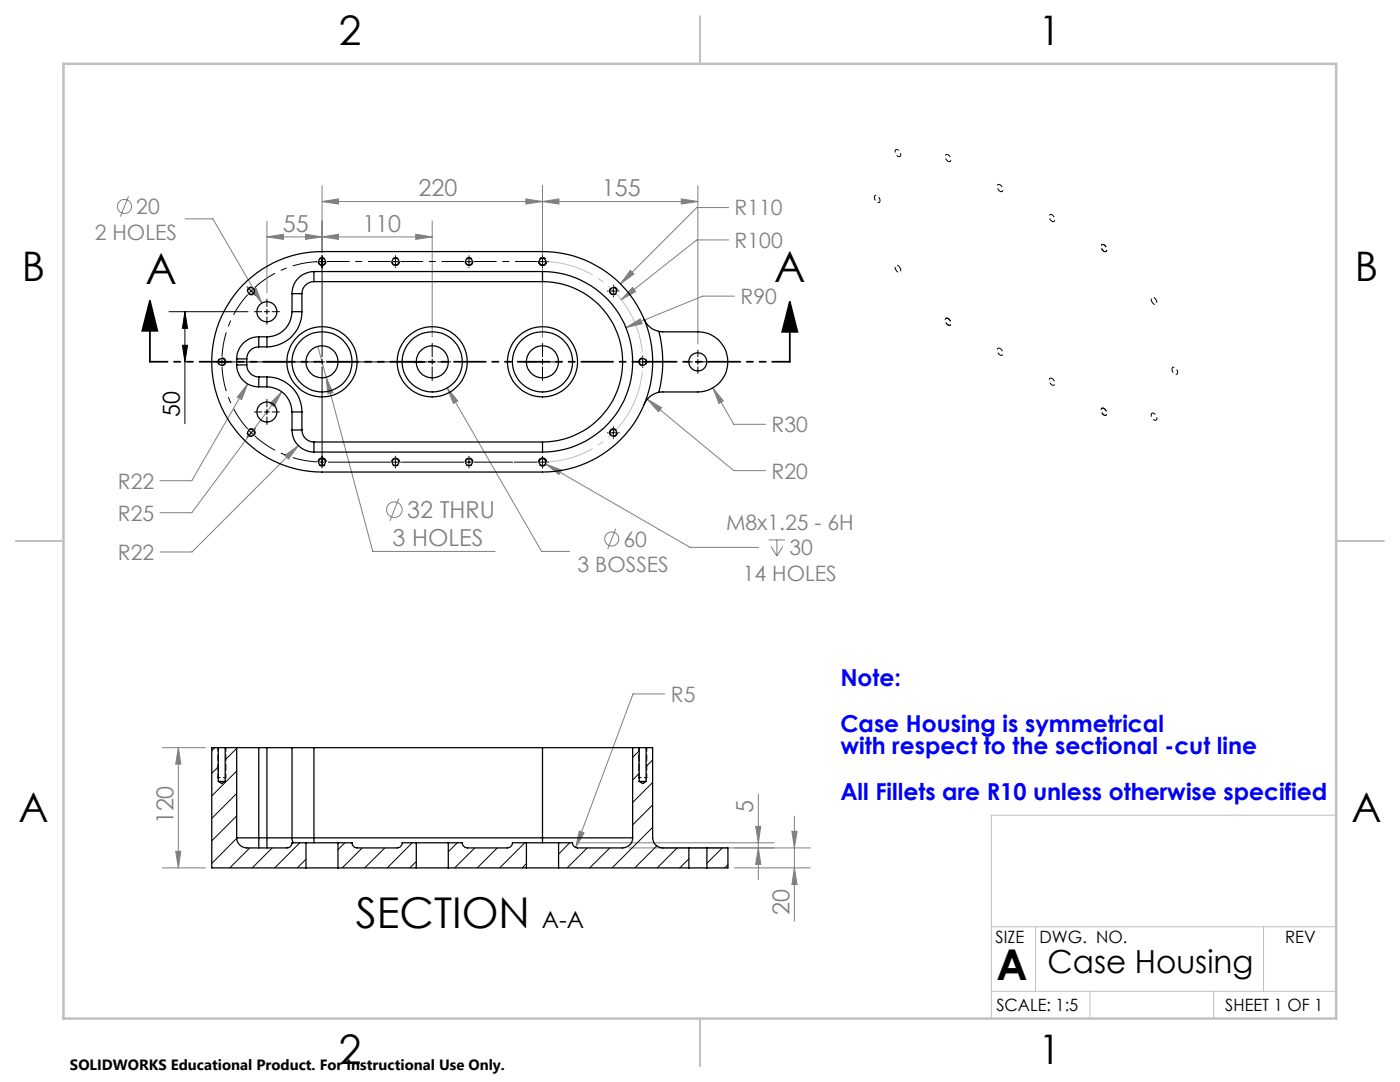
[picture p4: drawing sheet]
<svg xmlns="http://www.w3.org/2000/svg" width="279mm" height="216mm" viewBox="0 0 279 216" stroke-linecap="round" stroke-linejoin="round" font-family="sans-serif">
<g fill="none" stroke="#808080" stroke-width=".2">
<path d="M25.6 39.2l-1.6 4M64.3 37v13.4M105 39.7l3.3 .5-3.3 .5zM108.3 37v30.2M136 39.7l3.3 .5-3.3 .5zM139.3 37v31.6M36.9 43.7h5.6l9.7 16.8M50.2 57.9l.8-.5 1.2 3.1zM53.3 47.3l3.3-.6v1.1zM53.3 47.3h33M53.3 44.1v14.3M61 46.7l3.3 .6-3.3 .5z"/>
<path d="M64.3 40.2l3.3-.5v1zM64.3 40.2h75M64.3 47.3l3.3-.6v1.1zM83 46.7l3.3 .6-3.3 .5zM86.3 44.1v23.1M108.3 40.2l3.2-.5v1zM125.8 53.9l.7 .8-2.7 2zM126.2 57.4l.7 .8-2.9 1.6zM145.4 47.9h-6.3l-15.1 11.9M145.4 41.4h-6.3l-15.3 15.3M146.6 59.1h-6.4l-15.3 6.3M49.4 76.6l-1.2 3.1-.9-.5z"/>
<path d="M49.4 76.6l-11.1 19.3h-6.4M56.2 78.2l-17.9 24.1h-6.4M63.4 69.1l1.7 6.2M65.1 75.3l1.3 3.1-1 .2zM65.1 75.3l9.3 34.7h24.4M89.3 77.4l2.1 2.6-.9 .5zM89.3 77.4l18.8 32.6h5.6M124.9 65.4l2.9-1.8 .4 1zM129.2 79.7l2.8 1.7-.6 .8zM129.2 79.7l17.2 14.2h6.4M142.3 77.4l2.1 2.6-.9 .5zM142.3 77.4l4.1 7.3h6.4"/>
<path d="M53.9 80.5l2.3-2.3-1.5 2.9zM56.9 90.9l2.6-2-1.9 2.7zM59.5 88.9l-21.2 21.2h-6.3M79.6 99.5l-1.8 4.4M108.9 92.6l3.2 1.2-.6 .9zM108.9 92.6l28.8 16.6h13.7M122.9 105.5l-1.6 4.1M153.4 107.7h3.3M153.8 109l1.2 1.9M155 107.7v3.2M156.2 109l-1.2 1.9M132.7 138.5h-6.4l-11.4 30.6"/>
<path d="M32.4 149.2h8.6M35.6 149.2l.5 3.3h-1zM35.6 149.2v24M151.3 158.5v17M32.4 173.2h8.6M35.1 169.9h1l-.5 3.3zM115.5 168.2h39M115.6 165.8l1 .4-1.7 2.9zM125.5 169.2h36.2M146.5 173.2h15.2M150.8 164.9h1l-.5 3.3zM151.3 169.2l.5 3.3h-1z"/>
<path d="M158 165.9h1.1l-.6 3.3zM158.5 173.2l.6 3.3h-1.1zM158.5 162.8v21"/>
<circle cx="24.8" cy="41.2" r="1.41"/>
<circle cx="78.7" cy="101.7" r="1.55"/>
<circle cx="122.1" cy="107.5" r="1.41"/>
</g>
<path d="M29.9 60l1.5 6h-3zM29.9 60v12.2M157.6 60.2l1.5 6h-3zM157.6 60.2v12" fill="none" stroke="#000" stroke-width=".35"/>
<g fill="none" stroke="#000" stroke-width=".2">
<path d="M49.3 57.2l.1 .1M49.8 57.7l.7 .7M50.5 57.7l-.7 .7M50.8 58.8l.2 .1M53.3 59.7v1.5M63.1 52.2h.2M63.7 52.2h1.1zM64.3 51v.2M64.3 51.7v19.5M78.4 52.2h1M78.9 51v.2M78.9 51.7v1"/>
<path d="M78.9 53.2v.2M93.1 52.2h1M93.6 51v.2M93.6 51.7v1M93.6 53.2v.2M107.7 52.2h1.1M108.3 51v.2M108.3 51.7v1M108.3 53.2v.2M109.3 52.2h.2M121.2 58.1h.2M121.9 58.1h1"/>
<path d="M122.4 56.9v.1M122.4 57.5v1.1M122.4 59.1v.1M123.4 58.1h.2M33.7 62.2h15.8M36.4 68.9h1l-.5 3.3zM36.9 62.2l.5 3.3h-1zM36.9 62.2v22.4M43.1 72.2h.2M43.7 72.2h19.6M44.3 71.7v1M50.8 62.2h1.4"/>
<path d="M52.7 62.2h1.1M53.3 61.7v1M53.3 63.2v1.5M53.3 79.7v1.5M54.3 62.2h1.5M63.7 72.2h1.1M64.3 71.7v1M64.3 73.2v19.5M65.3 72.2h19.9M85.8 72.2h1M86.3 68.5v2.7M86.3 71.7v1"/>
<path d="M86.3 73.2v2.7M87.3 72.2h2.7M104.6 72.2h2.6M107.7 72.2h1.1M108.3 68.5v2.7M108.3 71.7v1M108.3 73.2v2.7M109.3 72.2h2.7M127.1 72.2h.1M127.7 72.2h1.1M128.3 71v.2M128.3 71.7v1"/>
<path d="M128.3 73.2v.2M129.3 72.2h.1M136.9 72.2h1.4M138.7 72.2h1.1M139.3 69.9v1.3M139.3 71.7v1M139.3 73.2v1.3M140.3 72.2h1.3M49.4 87.1l-.1 .1M49.8 86l.3 .4M50.1 86.4l-.3 .3M50.1 86.4l.4 .3"/>
<path d="M50.5 86l-.4 .4M50.8 82.2h1.4M51 85.5l-.2 .1M52.7 82.2h1.1M53.3 81.7v1M53.3 83.2v1.5M54.3 82.2h1.5M63.7 92.2h1.1M64.3 93.2v.2M65.5 92.2h12.4M78.4 92.2h1M78.9 91v.2"/>
<path d="M78.9 91.7v1M78.9 93.2v.2M79.9 92.2h.2M80.3 92.2h12.3M93.1 92.2h1M93.6 91v.2M93.6 91.7v1M93.6 93.2v.2M94.6 92.2h7.7M102.6 92.2h4.6M107.7 92.2h1.1M108.3 91v.2"/>
<path d="M108.3 91.7v1M108.3 93.2v.2M109.3 92.2h.2M121.2 86.4h.2M121.9 86.4h1M122.4 85.2v.1M122.4 85.8v1.1M122.4 87.3v.2M123.4 86.4h.2"/>
</g>
<path d="M108.3 52.2a20 20 0 0 1 20 20 20 20 0 0 1-20 20" fill="none" stroke="#c0c0c0" stroke-width=".2" stroke-dasharray="15.2 1.3 1.3 1.3" stroke-dashoffset="4.8" stroke-linecap="butt"/>
<g fill="none" stroke="#000" stroke-width=".2" stroke-dasharray="1.3 .6" stroke-linecap="butt">
<path d="M50.7 58.6a.8 .8 0 0 1-1.3-.3 .8 .8 0 0 1 .9-1 .8 .8 0 0 1 .5 1.2l-.1 .1M64.3 53a.8 .8 0 0 1-.7-1.2 .8 .8 0 0 1 1.3-.1 .8 .8 0 0 1-.5 1.3h-.1M78.9 53a.8 .8 0 0 1-.7-1.2 .8 .8 0 0 1 1.4-.1 .8 .8 0 0 1-.5 1.3h-.2M93.6 53a.8 .8 0 0 1-.7-1.2 .8 .8 0 0 1 1.4-.1 .8 .8 0 0 1-.6 1.3h-.1M108.3 53a.8 .8 0 0 1-.7-1.2 .8 .8 0 0 1 1.3-.1 .8 .8 0 0 1-.5 1.3h-.1M121.9 58.6a.8 .8 0 0 1 .3-1.3 .8 .8 0 0 1 1 .9 .8 .8 0 0 1-1.2 .5l-.1-.1M45.1 72.2a.8 .8 0 0 1-1.2 .7 .8 .8 0 0 1-.1-1.4 .8 .8 0 0 1 1.3 .6v.1M127.5 72.2a.8 .8 0 0 1 1.1-.7 .8 .8 0 0 1 .2 1.3 .8 .8 0 0 1-1.3-.5v-.1M50.7 85.8a.8 .8 0 0 1-.3 1.3 .8 .8 0 0 1-1.1-.9 .8 .8 0 0 1 1.3-.5l.1 .1M64.3 91.4a.8 .8 0 0 1 .7 1.1 .8 .8 0 0 1-1.4 .2 .8 .8 0 0 1 .6-1.3h.1M78.9 91.4a.8 .8 0 0 1 .8 1.1 .8 .8 0 0 1-1.4 .2 .8 .8 0 0 1 .5-1.3h.1M93.6 91.4a.8 .8 0 0 1 .7 1.1 .8 .8 0 0 1-1.3 .2 .8 .8 0 0 1 .5-1.3h.1"/>
<path d="M108.3 91.4a.8 .8 0 0 1 .7 1.1 .8 .8 0 0 1-1.4 .2 .8 .8 0 0 1 .6-1.3h.1M121.9 85.8a.8 .8 0 0 1 1.3 .3 .8 .8 0 0 1-.9 1 .8 .8 0 0 1-.5-1.2l.1-.1"/>
</g>
<g fill="none" stroke="#000" stroke-width=".2" stroke-dasharray="1.3 .6" stroke-dashoffset=".5" stroke-linecap="butt">
<path d="M179.6 31.2a.9 .9 0 0 1-.8-1.4 .94 .94 0 0 1 .8 1.4M189.2 32.2a.84 .84 0 0 1-.3-1.4 .92 .92 0 0 1 .6 1.5l-.3-.1M199.6 38.2a.84 .84 0 0 1-.3-1.4 .92 .92 0 0 1 .6 1.4h-.3M175.6 40a.43 .43 0 0 1-.4 .5 .43 .43 0 0 1-.4-.4l-.2-.3a.48 .48 0 0 1 .1-.8 .48 .48 0 0 1 .7 .3l.2 .7M179.6 53.4l.1 .2a.46 .46 0 0 1-.1 .8 .46 .46 0 0 1-.7-.4l-.2-.3a.48 .48 0 0 1 .1-.8 .48 .48 0 0 1 .7 .4l.1 .1M209.9 44.2a.84 .84 0 0 1-.3-1.4 .92 .92 0 0 1 .7 1.4h-.4M220.3 50.1a.84 .84 0 0 1-.3-1.3 .92 .92 0 0 1 .7 1.4l-.4-.1M189.2 63.5a.84 .84 0 0 1 .3 1.4 .92 .92 0 0 1-.6-1.4h.3M199.6 69.5a.84 .84 0 0 1 .3 1.4 .92 .92 0 0 1-.7-1.4h.4M209.9 75.5a.84 .84 0 0 1 .3 1.4 .92 .92 0 0 1-.6-1.4h.3M229.9 60.3l-.1-.2a.46 .46 0 0 1 .2-.8 .46 .46 0 0 1 .6 .4l.2 .3a.48 .48 0 0 1-.1 .8 .48 .48 0 0 1-.7-.4l-.1-.1M233.9 73.7a.43 .43 0 0 1 .4-.5 .43 .43 0 0 1 .4 .4l.2 .3a.48 .48 0 0 1-.1 .8 .48 .48 0 0 1-.7-.4l-.2-.6"/>
<path d="M220.3 81.5a.84 .84 0 0 1 .3 1.4 .92 .92 0 0 1-.6-1.5l.3 .1M229.9 82.5a.9 .9 0 0 1 .8 1.4 .94 .94 0 0 1-.8-1.4"/>
</g>
<path d="M49.4 58.8a20 20 0 0 0-5.1 12.4M63.3 52.2a20 20 0 0 0-12.4 5.1M44.3 73.2a20 20 0 0 0 5.1 12.4M50.9 87a20 20 0 0 0 12.4 5.2" fill="none" stroke="#000" stroke-width=".2" stroke-dasharray="15.2 1.3 1.3 1.3" stroke-dashoffset="10.3" stroke-linecap="butt"/>
<path d="M157.6 72.2h-127.7" fill="none" stroke="#000" stroke-width=".35" stroke-dasharray="6.3 1.3 1.3 1.3 1.3 1.3" stroke-dashoffset="2.8"/>
<path d="M266.7 162.7h-68.9v40.5M197.8 197.8h68.9M197.8 184.9h68.9M206.7 184.9v12.9M217.5 197.8v5.4M242.2 197.8v5.4M252.2 184.9v12.9" fill="none" stroke="#c0c0c0" stroke-width=".2"/>
<path d="M139.7 3.2v9.5M3.1 107.9h9.6M266.7 107.9h9.5M139.7 203.2v9.6" fill="none" stroke="#c0c0c0" stroke-width=".25"/>
<path d="M12.7 12.7h254v190.5h-254z" fill="none" stroke="#c0c0c0" stroke-width=".5"/>
<path d="M43.5 155.2h1.6M127.5 155.2h1.6" fill="none" stroke="#000" stroke-width=".2" stroke-dasharray="1.3 .6" stroke-dashoffset=".8"/>
<path d="M43.5 149.2v6M45.1 149.2v6M127.5 149.2v6M129.1 149.2v6" fill="none" stroke="#000" stroke-width=".2" stroke-dasharray="1.3 .6" stroke-dashoffset=".5"/>
<path d="M43.5 155.2l.1 .2M45.1 155.2l-.1 .2M127.5 155.2l.1 .2M129.1 155.2l-.1 .2" fill="none" stroke="#000" stroke-width=".2" stroke-dasharray="1.3 .6"/>
<path d="M65.3 52.2h12.6M80 52.2h12.6M94.6 52.2h12.7" fill="none" stroke="#000" stroke-width=".2" stroke-dasharray="15.2 1.3 1.3 1.3" stroke-dashoffset="10.8"/>
<g fill="#000">
<path d="M36.4 68.9h1l-.5 3.3zM36.9 62.2l.5 3.3h-1z"/>
<path d="M157.6 60.2l1.5 6h-3zM29.9 60l1.5 6h-3z"/>
</g>
<g fill="#808080">
<path d="M126.2 57.4l.7 .8-2.9 1.6z"/>
<path d="M125.8 53.9l-2 2.8 2.7-2zM124.9 65.4l3.3-.8-.4-1zM129.2 79.7l2.2 2.5 .6-.8zM142.3 77.4l1.2 3.1 .9-.5zM49.4 76.6l-2.1 2.6 .9 .5zM56.2 78.2l-2.3 2.3 .8 .6zM50.2 57.9l2 2.6-1.2-3.1zM108.9 92.6l2.6 2.1 .6-.9zM56.9 90.9l.7 .7 1.9-2.7zM89.3 77.4l1.2 3.1 .9-.5zM115.6 165.8l-.7 3.3 1.7-2.9z"/>
<path d="M83 46.7l3.3 .6-3.3 .5zM64.3 47.3l3.3-.6v1.1zM61 46.7l3.3 .6-3.3 .5zM53.3 47.3l3.3-.6v1.1zM136 39.7l3.3 .5-3.3 .5zM108.3 40.2l3.2-.5v1z"/>
<path d="M64.3 40.2l3.3-.5v1zM105 39.7l3.3 .5-3.3 .5zM65.1 75.3l.3 3.3 1-.2z"/>
<path d="M158.5 173.2l.6 3.3h-1.1zM158 165.9h1.1l-.6 3.3z"/>
<path d="M150.8 164.9h1l-.5 3.3zM151.3 169.2l.5 3.3h-1zM35.6 149.2l.5 3.3h-1zM35.1 169.9h1l-.5 3.3z"/>
</g>
<g fill="none" stroke="#000" stroke-width=".25">
<path d="M48.5 56.9a22 22 0 0 1 15.8-6.7h44a22 22 0 0 1 22 22 22 22 0 0 1-22 22h-44a22 22 0 0 1-20.3-13.4 22 22 0 0 1 4.5-23.9zM58.3 58.6h2M58.3 58.6v3.6M60.3 58.6v3.6M62.7 54.2a4.4 4.4 0 0 0-4.4 4.4M62.7 54.2v2M62.7 56.2a2.45 2.45 0 0 0-2.4 2.4M62.7 54.2h45.6M62.7 56.2h45.6M108.3 54.2a18 18 0 0 1 18 18 18 18 0 0 1-18 18M108.3 56.2a16 16 0 0 1 16 16 16 16 0 0 1-16 16M108.3 54.2v2"/>
<path d="M47.2 72.8a4.4 4.4 0 0 0 4.4 4.4M47.2 71.6h2M47.2 72.8h2M47.2 71.6v1.2M49.2 72.8a2.45 2.45 0 0 0 2.4 2.4M49.2 71.6v1.2M51.6 67.2a4.4 4.4 0 0 0-4.4 4.4M51.6 67.2v2M51.6 75.2v2M51.6 69.2a2.39 2.39 0 0 0-2.4 2.4M51.6 67.2h1.7M51.6 77.2h1.7"/>
<path d="M51.6 69.2h1.7M51.6 75.2h1.7M53.3 77.2a5 5 0 0 1 5 5M53.3 67.2v2M53.3 75.2a7 7 0 0 1 7 7M53.3 75.2v2M58.3 62.2a5 5 0 0 1-5 5M58.3 62.2h2M60.3 62.2a7 7 0 0 1-7 7M128.6 63.7a4 4 0 0 0 2.9 2.4M131.5 66.1a24 24 0 0 1 0 12.2M131.5 78.3a4 4 0 0 0-2.9 2.4"/>
<path d="M131.5 66.1l7.8 .1a6 6 0 0 1 5.9 6 6 6 0 0 1-5.9 6l-7.8 .1M58.3 85.8a4.4 4.4 0 0 0 4.4 4.4M58.3 85.8h2M58.3 82.2h2M58.3 82.2v3.6M60.3 85.8a2.39 2.39 0 0 0 2.4 2.4M60.3 82.2v3.6M62.7 88.2v2M62.7 90.2h45.6M62.7 88.2h45.6M108.3 88.2v2M43.6 155.9h1.3"/>
<path d="M43.6 149.2h1.3M43.6 149.2h-1.3v24h18.8M43.6 149.2v6.7M43.6 155.9l.7 .5 .6-.5M44.9 149.2v6.7M44.9 149.2h2.3M47.2 149.2h4.4M47.2 149.2v18M51.6 149.2h1.7M51.6 149.2v18M53.3 149.2h5M53.3 149.2v18"/>
<path d="M58.3 149.2h4.4M58.3 149.2v18M62.7 149.2h45.6M62.7 149.2v18M108.3 149.2h18M108.3 149.2v18M126.3 149.2v18M126.3 149.2h1.3M127.6 155.9h1.3M127.6 149.2h1.3M127.6 155.9l.7 .5 .6-.5M127.6 149.2v6.7"/>
<path d="M128.9 149.2h1.3v18a2.05 2.05 0 0 0 2.1 2h5.2M128.9 149.2v6.7M47.2 167.2a2.05 2.05 0 0 0 2 2h8.1a1.09 1.09 0 0 0 1-1h2.8M47.2 167.2h4.4M51.6 167.2v2M51.6 167.2h1.7M53.3 167.2v2M53.3 167.2h5M58.3 167.2l.2 1M58.3 167.2h4.4M61.1 168.2h6.4M61.1 173.2h6.4"/>
<path d="M61.1 168.2v5M62.7 167.2v1M62.7 167.2h45.6M67.5 168.2h2.8a1.02 1.02 0 0 0 1 1h8a1.02 1.02 0 0 0 1-1h2.8M67.5 173.2h15.6M67.5 168.2v5M83.1 168.2h6.4M83.1 173.2h6.4M83.1 168.2v5M89.5 168.2h2.8a1.09 1.09 0 0 0 1 1h7.9a1.09 1.09 0 0 0 1.1-1h2.8M89.5 173.2h15.6M89.5 168.2v5"/>
<path d="M105.1 168.2h6.4M105.1 173.2h6.4M105.1 168.2v5M108.3 167.2h18M108.3 167.2v1M111.5 173.2h26M111.5 168.2v5M126.3 167.2a2.05 2.05 0 0 1-2.1 2h-8.9a1.02 1.02 0 0 1-1-1h-2.8M137.5 169.2h3.6M137.5 173.2h3.6M137.5 169.2v4M141.1 169.2h4.2v4h-4.2"/>
<path d="M141.1 169.2v4"/>
<circle cx="50.1" cy="58.1" r=".67"/>
<circle cx="64.3" cy="52.2" r=".68"/>
<circle cx="78.9" cy="52.2" r=".68"/>
<circle cx="93.6" cy="52.2" r=".68"/>
<circle cx="108.3" cy="52.2" r=".67"/>
<circle cx="122.4" cy="58.1" r=".67"/>
<circle cx="44.3" cy="72.2" r=".68"/>
<circle cx="53.3" cy="62.2" r="2"/>
<circle cx="64.2" cy="72.2" r="7"/>
<circle cx="64.3" cy="72.2" r="3.2"/>
<circle cx="64.3" cy="72.2" r="6"/>
<circle cx="86.2" cy="72.2" r="6"/>
<circle cx="86.3" cy="72.2" r="7"/>
<circle cx="86.3" cy="72.2" r="3.2"/>
<circle cx="108.2" cy="72.2" r="3.2"/>
<circle cx="108.3" cy="72.2" r="6"/>
<circle cx="108.3" cy="72.2" r="7"/>
<circle cx="128.3" cy="72.2" r=".67"/>
<circle cx="139.2" cy="72.2" r="1.81"/>
<circle cx="50.1" cy="86.4" r=".68"/>
<circle cx="53.3" cy="82.2" r="2"/>
<circle cx="64.3" cy="92.2" r=".68"/>
<circle cx="78.9" cy="92.2" r=".68"/>
<circle cx="93.6" cy="92.2" r=".68"/>
<circle cx="108.3" cy="92.2" r=".67"/>
<circle cx="122.4" cy="86.4" r=".68"/>
</g>
<g fill="none" stroke="#000" stroke-width=".2">
<path d="M42.9 149.2l-.6 .6M43.6 153l-1.3 1.3M47.2 149.3l-2.3 2.3M47.2 153.8l-4.9 5M47.2 158.3l-4.9 5M127.6 149.8l-1.3 1.3M127.6 154.3l-1.3 1.3M130.2 151.6l-1.3 1.4M130.2 156.1l-3.9 4M47.2 162.8l-4.9 5M47.2 167.3l-4.9 5M49.8 169.2l-3.9 4"/>
<path d="M54.3 169.2l-4 4M59.8 168.2l-5 5M61.1 171.4l-1.8 1.8M68.8 168.2l-1.3 1.3M72.3 169.2l-4 4M76.8 169.2l-4 4M82.3 168.2l-5 5M83.1 171.9l-1.3 1.3M91.3 168.2l-1.8 1.8M94.8 169.2l-4.1 4M99.2 169.2l-3.9 4M104.7 168.2l-5 5"/>
<path d="M105.1 172.3l-.9 .9M113.7 168.2l-2.2 2.2M117.2 169.2l-4 4M121.7 169.2l-4 4M130.2 160.6l-3.9 4M130.2 165.1l-8 8.1M131.1 168.8l-4.4 4.4M135.1 169.2l-3.9 4M137.5 171.4l-1.9 1.8M144.1 169.2l-3 3.1M145.3 172.5l-.7 .7"/>
</g>
<g font-size="8.5">
<text x="29" y="56.6">A</text>
<text x="154.5" y="56.4">A</text>
<text x="71" y="185.1">SECTION</text>
<text x="198.9" y="195.5">A</text>
</g>
<g font-size="8.1">
<text x="67.6" y="8.9">2</text>
<text x="207.3" y="8.9">1</text>
<text x="4.4" y="56.2">B</text>
<text x="270.4" y="56.2">B</text>
<text x="3.7" y="164.1">A</text>
<text x="269.7" y="164.1">A</text>
<text x="67.6" y="212.4">2</text>
<text x="207.3" y="212.4">1</text>
</g>
<text font-size="6.3" x="209.1" y="194.1">Case Housing</text>
<g font-size="4.7" fill="#808080">
<text x="83.5" y="39.2">220</text>
<text x="120.1" y="39.2">155</text>
<text x="56.5" y="46.2">55</text>
<text x="72.3" y="46.2">110</text>
<text x="81.3" y="103.4">32 THRU</text>
<text x="78.4" y="109">3 HOLES</text>
<text x="34.6" y="164.5" transform="rotate(-90 34.6 164.5)">120</text>
<text x="150.3" y="162.3" transform="rotate(-90 150.3 162.3)">5</text>
<text x="157.6" y="182.5" transform="rotate(-90 157.6 182.5)">20</text>
</g>
<g font-size="4.7">
<text x="35.9" y="83.2" transform="rotate(-90 35.9 83.2)">50</text>
<text x="108.1" y="185.1">A-A</text>
</g>
<g font-size="4.7" fill="#00f">
<text x="167.7" y="136.9">Note:</text>
<text x="167.7" y="146">Case Housing is symmetrical</text>
<text x="167.7" y="150.5">with respect to the sectional -cut line</text>
<text x="167.7" y="159.6">All Fillets are R10 unless otherwise specified</text>
</g>
<g font-size="4.2" fill="#808080">
<text x="18.9" y="47.8">2 HOLES</text>
<text x="27.2" y="42.7">20</text>
<text x="146.6" y="43">R110</text>
<text x="146.6" y="49.5">R100</text>
<text x="147.8" y="60.7">R90</text>
<text x="154" y="86.2">R30</text>
<text x="154" y="95.5">R20</text>
<text x="23.5" y="97.5">R22</text>
<text x="23.5" y="103.9">R25</text>
<text x="144.9" y="105.7">M8x1.25 - 6H</text>
<text x="23.5" y="111.7">R22</text>
<text x="124.4" y="109.1">60</text>
<text x="157.5" y="110.8">30</text>
<text x="115.3" y="114.2">3 BOSSES</text>
<text x="148.2" y="115.9">14 HOLES</text>
<text x="133.9" y="140">R5</text>
</g>
<g font-size="3.4">
<text x="198.7" y="188.1">SIZE</text>
<text x="207.5" y="188.1">DWG. NO.</text>
<text x="256.5" y="188.2">REV</text>
<text x="198.8" y="201.7">SCALE: 1:5</text>
<text x="244.5" y="201.7">SHEET 1 OF 1</text>
</g>
<text font-size="3" x="14" y="213.5">SOLIDWORKS Educational Product. For Instructional Use Only.</text>
</svg>
